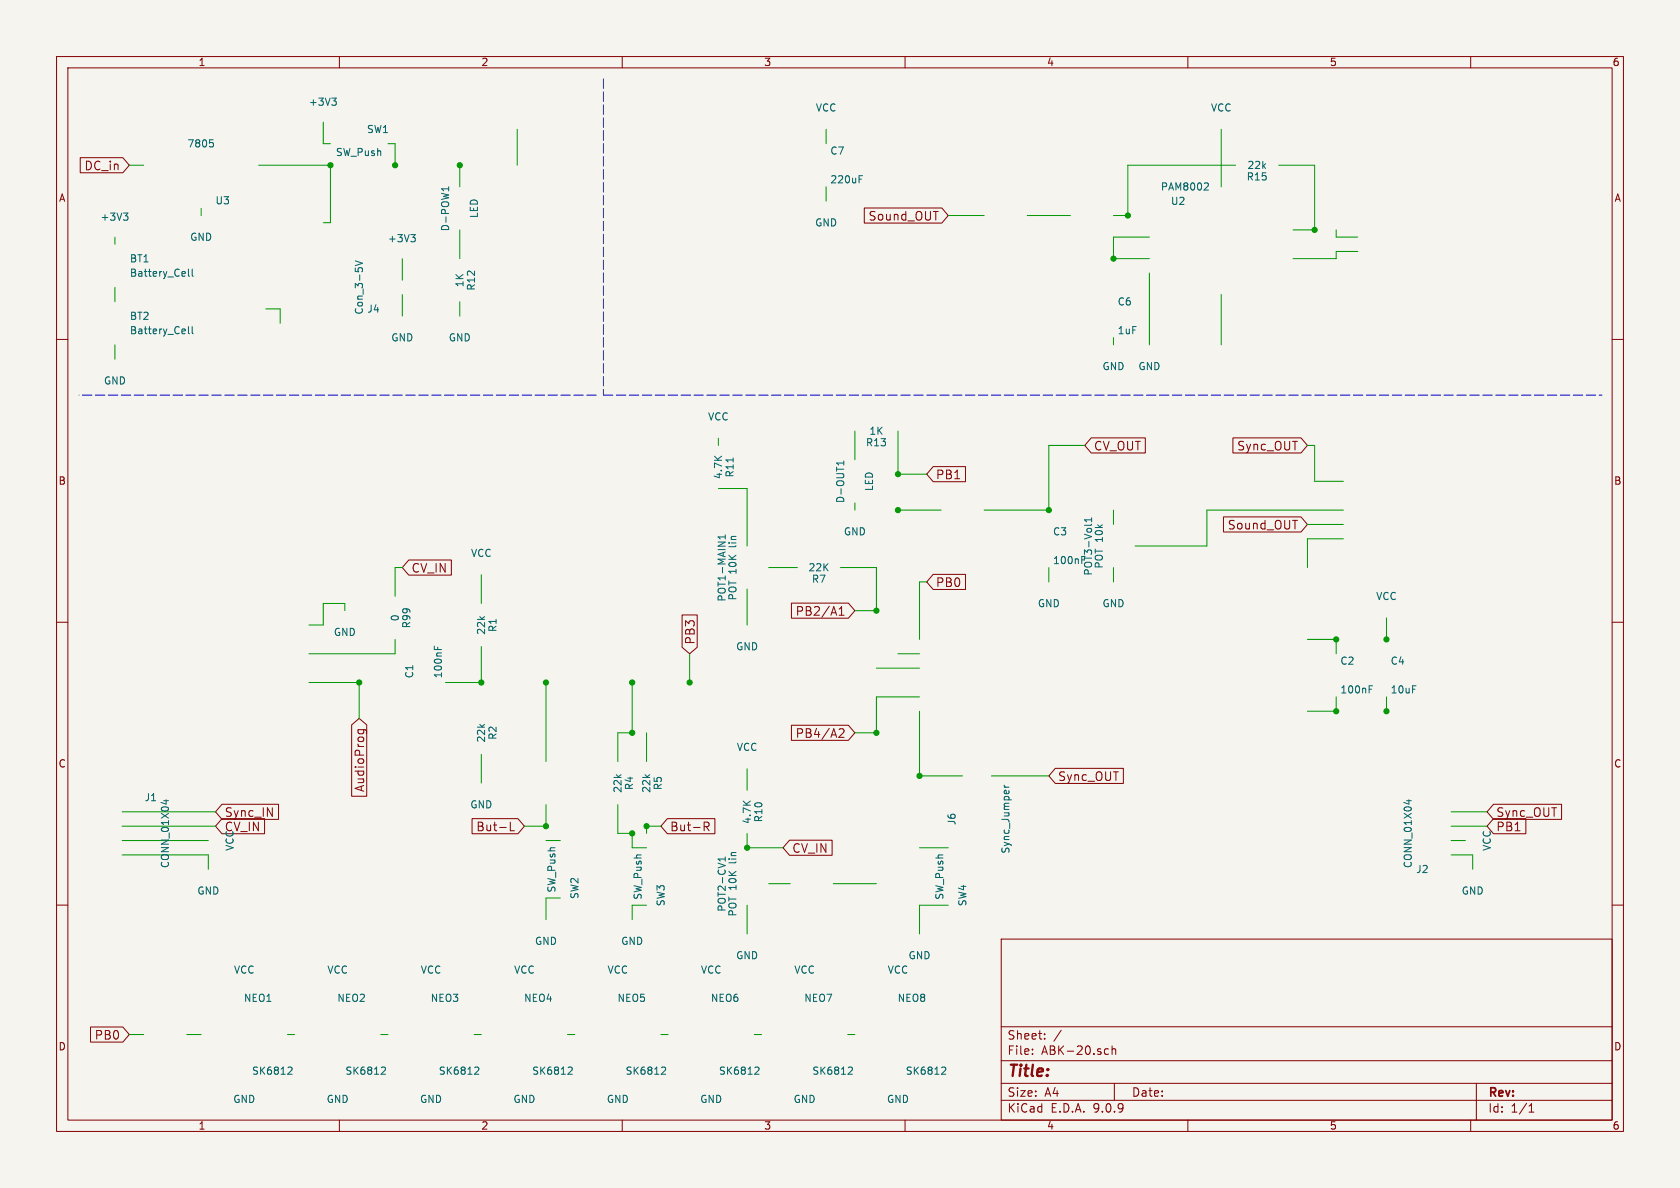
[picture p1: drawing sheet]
<svg xmlns="http://www.w3.org/2000/svg" width="297mm" height="210mm" viewBox="0 0 297 210" stroke-linecap="round" stroke-linejoin="round" font-family="sans-serif">
<path d="M0 0h297v210h-297z" fill="#f5f4ef" stroke="#f5f4ef" stroke-width=".18"/>
<g fill="none" stroke="#840000" stroke-width=".18">
<path d="M10 10h277v190h-277zM12 12h273v186h-273zM60 10v2M110 10v2M160 10v2M210 10v2M260 10v2M14.2 27.9h7.5l1.2 1.3-1.2 1.3h-7.5zM152.8 36.8h13.7l1.1 1.3-1.1 1.3h-13.7zM10 60h2M192.9 77.4h9.6v2.7h-9.6l-1.1-1.4zM218 77.4h12l1.1 1.3-1.1 1.4h-12z"/>
<path d="M285 60h2M72.3 99h7.5v2.7h-7.5l-1.2-1.4zM165 82.5h5.7v2.7h-5.7l-1.2-1.4zM216.3 91.4h13.7l1.1 1.3-1.1 1.3h-13.7zM10 110h2M120.6 108.7h2.7v5.7l-1.4 1.2-1.3-1.2zM139.9 106.6h10.1l1.1 1.4-1.1 1.3h-10.1zM148.3 108.8h.9M148.3 107.7l.5-.5v1.6M165 101.5h5.7v2.7h-5.7l-1.2-1.3zM285 110h2M62.2 128.1l1.3-1.1 1.3 1.1v12.7h-2.6z"/>
<path d="M63.3 129h1.2l.3 .3-.1 .3M63.4 129v.6M64.2 129v.6M139.9 128.2h10.1l1.1 1.3-1.1 1.4h-10.1zM148.4 128.9l.5-.1 .2 .2 .1 .3-.9 1h.9M186.6 135.8h12v2.7h-12l-1.2-1.3zM39.2 144.7h7.6v2.7h-7.6l-1.1-1.3zM39.2 142.2h10v2.6h-10l-1.1-1.3zM83.5 144.7h8.1l1.1 1.4-1.1 1.3h-8.1zM90.2 145.3v1.6h.7M118 144.7h8.4v2.7h-8.4l-1.2-1.3zM124.5 146.1h.7l.2-.3-.1-.3-.2-.2h-.6v1.6"/>
<path d="M124.9 146.1l.5 .8M139.6 148.5h7.5v2.7h-7.5l-1.2-1.3zM264 144.7h5.8v2.7h-5.8l-1.1-1.3zM264 142.2h12.1v2.6h-12.1l-1.1-1.3zM10 160h2M177 166h108v32h-108zM285 160h2M16 181.5h5.7l1.2 1.4-1.2 1.3h-5.7zM60 198v2M110 198v2M160 198v2M177 194.5h108"/>
<path d="M177 191.5h108M177 187.5h108M177 181.5h108M182.5 186.3v.1M182.5 185.5v.1M184.7 183.6v.1M184.7 182.8v.1M187.6 182.1l-1.3 2M195.5 185.4l.5 .1M196 186.3l-.5 .1M196.6 185.5l.2-.1 .4 .1v.9M196.6 184.9v1.5"/>
<path d="M197 191.5v3M210 198v2M260 198v2M261 191.5v6.5M270.3 196.6h.9M270.3 195.5l.4-.4v1.5"/>
</g>
<path d="M106.7 14v55.9M105.4 69.9h-91.4M106.7 69.9h176.5" fill="none" stroke="#0000c2" stroke-width=".18" stroke-dasharray="1.7 .6"/>
<g fill="none" stroke="#009600" stroke-width=".18">
<path d="M22.9 29.2h2.5M35.6 36.8v1.3M45.7 29.2h12.7v10.2h-1.3M57.1 21.6v3.8h1.3M68.6 25.4h1.2v3.8M81.3 29.2v3.8M91.4 22.9v6.3M146 22.9v2.5M146 33v2.6M167.6 38.1h6.4M181.6 38.1h7.6M215.9 22.9v10.1"/>
<path d="M218.4 29.2h-19v8.9h-2.6M226.1 29.2h6.3v11.4h-3.8M20.3 41.9v1.3M20.3 50.8v2.5M47 54.6h2.5v2.6M71.1 45.7v3.8M71.1 52.1v3.8M81.3 40.6v5.1M81.3 53.3v2.6M196.8 59.7v1.3M203.2 41.9h-6.4v3.8h6.4M203.2 48.3v12.7"/>
<path d="M215.9 52.1v8.9M236.2 40.6v1.3h3.8M240 44.5h-3.8v1.2h-7.6M20.3 61v2.5M127 77.5v1.2M151.1 76.2v5.1M158.7 76.2v7.6h5.1M191.8 78.7h-6.4v11.5h-11.4M231.1 78.7h1.3v6.4h5.1M127 86.4h5.1v10.1M151.1 88.9v1.3M158.7 90.2h7.7"/>
<path d="M196.8 90.2v2.5M231.1 92.7h6.4M237.5 90.2h-24.1v6.3h-12.7M237.5 95.3h-6.4v5M61 108v-1.3h-3.9v3.8h-2.5M69.8 113v2.6h-15.2M71.1 100.3h-1.3v5.1M85.1 114.3v6.4h-6.4M85.1 101.6v5.1M121.9 115.6v5.1M132.1 104.1v6.4M135.9 100.3h5.1"/>
<path d="M148.6 100.3h6.3v7.7h-3.8M154.9 118.1h7.7M158.7 115.6h3.9M163.8 102.9h-1.2v10.1M185.4 100.3v2.6M196.8 100.3v2.6M231.1 113h5.1v2.6M245.1 109.2v3.8M54.6 120.7h8.9v6.3M85.1 133.4v5M96.5 120.7v13.9M111.8 120.7v8.8h-2.6v5.1"/>
<path d="M114.3 129.5v5.1M132.1 135.9v3.8M162.6 125.7v11.5h7.6M162.6 123.2h-7.7v6.3h-3.8M175.3 137.2h10.1M236.2 123.2v2.5h-5.1M245.1 123.2v2.5M21.6 146.1h16.5M21.6 143.5h16.5M21.6 151.1h15.2v2.6M21.6 148.6h15.2M96.5 142.2v3.9h-3.8"/>
<path d="M96.5 148.6h2.6M99.1 158.8h-2.6v3.8M109.2 142.2v5.1h2.6v2.6h2.5M116.8 146.1h-2.5v1.2M132.1 147.3v2.6h6.3M135.9 156.2h3.8M147.3 156.2h7.6M162.6 149.9h5M256.5 146.1h6.4M256.5 143.5h6.4M256.5 148.6h2.6M256.5 151.1h3.8v2.6"/>
<path d="M114.3 160h-2.5v2.6M132.1 160v5.1M167.6 160h-5v5.1M22.9 182.9h2.5M33 182.9h2.6M50.8 182.9h1.3M67.3 182.9h1.3M83.8 182.9h1.3M100.3 182.9h1.3M116.8 182.9h1.3M133.3 182.9h1.3M149.9 182.9h1.2"/>
</g>
<g fill="none" stroke="#006464" stroke-width=".18">
<path d="M58.7 17.3h.7l-.4 .5M59.2 17.8l.2 .3v.3l-.2 .2M21.8 37.7h.8l-.4 .4M22.4 38.1l.2 .3v.3l-.2 .2M37.1 24.7h.6M37.5 25.2l.2 .2v.3l-.2 .3M79.3 33v.7M79.3 33.4h-1.3l.4 .3M151.9 31.7h.4M151.9 31.1h.6M213.4 32.3l.2 .3v.3l-.8 .7h.8M33.3 47.6v1.1l.2 .1"/>
<path d="M33.3 57.7v1.1l.2 .2M34 47.6v1.1l.2 .1M34 57.7v1.1l.2 .2M62.8 46.1l1.3 .4-1.3 .5M72.6 41.5h.8l-.4 .5M73.2 42l.2 .2v.3l-.2 .2M128.2 94.6v.7M128.2 94.9h-1.3l.4 .4M129.6 80.9v.8M149.2 81.5v.7M149.2 81.9h-1.3l.4 .3M191.2 99h.5"/>
<path d="M191.2 98.4h.7M193 92.7l-.2 .2M193 91.5v.8M193 91.9h-1.3l.4 .4M76.8 114.2v.6M77.4 114.4v.4M177.5 139.2h.9M177.5 138.8l.3 .4M242 121.8h.5M242 121.2h.7M28.9 141.5h.9M29.4 141.4v.7"/>
<path d="M128.2 151.5v.7M128.2 151.9h-1.3l.4 .3M248.7 141.5h.8M249.1 141.4v.7M51.1 188.6l.4 .1 .1 .3-.7 .9h.7M67.6 188.6l.4 .1 .1 .3-.7 .9h.7M84.1 188.6l.4 .1 .2 .3-.8 .9h.8M100.6 188.6l.4 .1 .2 .3-.8 .9h.8M117.1 188.6l.5 .1 .1 .3-.8 .9h.8M133.6 188.6l.5 .1 .1 .3-.8 .9h.8M150.2 188.6l.4 .1 .1 .3-.8 .9h.8M166.7 188.6l.4 .1 .1 .3-.8 .9h.8"/>
</g>
<g fill="#009600" stroke="#009600" stroke-width=".18">
<circle cx="154.9" cy="108" r=".46"/>
<circle cx="158.7" cy="83.8" r=".46"/>
<circle cx="132.1" cy="149.9" r=".46"/>
<circle cx="158.7" cy="90.2" r=".46"/>
<circle cx="162.6" cy="137.2" r=".46"/>
<circle cx="245.1" cy="125.7" r=".46"/>
<circle cx="236.2" cy="125.7" r=".46"/>
<circle cx="236.2" cy="113" r=".46"/>
<circle cx="245.1" cy="113" r=".46"/>
<circle cx="196.8" cy="45.7" r=".46"/>
<circle cx="232.4" cy="40.6" r=".46"/>
<circle cx="185.4" cy="90.2" r=".46"/>
<circle cx="199.4" cy="38.1" r=".46"/>
<circle cx="96.5" cy="146.1" r=".46"/>
<circle cx="111.8" cy="120.7" r=".46"/>
<circle cx="121.9" cy="120.7" r=".46"/>
<circle cx="85.1" cy="120.7" r=".46"/>
<circle cx="96.5" cy="120.7" r=".46"/>
<circle cx="111.8" cy="129.5" r=".46"/>
<circle cx="111.8" cy="147.3" r=".46"/>
<circle cx="114.3" cy="146.1" r=".46"/>
<circle cx="154.9" cy="129.5" r=".46"/>
<circle cx="63.5" cy="120.7" r=".46"/>
<circle cx="58.4" cy="29.2" r=".46"/>
<circle cx="69.8" cy="29.2" r=".46"/>
<circle cx="81.3" cy="29.2" r=".46"/>
</g>
<text font-size="2.8" fill="#840000" x="178" y="190.9">Title:</text>
<g font-size="2.1" fill="#840000">
<text x="14.9" y="30.3">DC_in</text>
<text x="153.5" y="39.2">Sound_OUT</text>
<text x="193.3" y="79.8">CV_OUT</text>
<text x="218.7" y="79.8">Sync_OUT</text>
<text x="165.4" y="84.9">PB1</text>
<text x="217" y="93.8">Sound_OUT</text>
<text x="72.6" y="101.4">CV_IN</text>
<text x="165.4" y="104">PB0</text>
<text x="140.6" y="109">PB2/A1</text>
<text x="123" y="114" transform="rotate(-90 123 114)">PB3</text>
<text x="140.6" y="130.6">PB4/A2</text>
<text x="64.6" y="140.1" transform="rotate(-90 64.6 140.1)">AudioProg</text>
<text x="186.9" y="138.3">Sync_OUT</text>
<text x="39.6" y="147.1">CV_IN</text>
<text x="39.6" y="144.6">Sync_IN</text>
<text x="84.1" y="147.1">But-L</text>
<text x="118.4" y="147.1">But-R</text>
<text x="264.4" y="147.1">PB1</text>
<text x="264.4" y="144.6">Sync_OUT</text>
<text x="140" y="151">CV_IN</text>
<text x="16.7" y="184">PB0</text>
<text x="178" y="184">Sheet:</text>
<text x="178" y="186.7">File:</text>
<text x="184.1" y="186.7">ABK-20.sch</text>
<text x="178" y="196.9">KiCad</text>
<text x="178" y="194.1">Size:</text>
<text x="184.7" y="194.1">A4</text>
<text x="185.7" y="196.9">E.D.A.</text>
<text x="193.3" y="196.9">9.0.9</text>
<text x="200" y="194.1">Date:</text>
<text x="263" y="194.3">Rev:</text>
<text x="263" y="196.9">Id:</text>
<text x="267.1" y="196.9">1/1</text>
</g>
<g font-size="1.8" fill="#840000">
<text x="35" y="11.9">1</text>
<text x="85" y="11.9">2</text>
<text x="135" y="11.9">3</text>
<text x="185" y="11.9">4</text>
<text x="235" y="11.9">5</text>
<text x="285" y="11.9">6</text>
<text x="10.3" y="35.9">A</text>
<text x="285.3" y="35.9">A</text>
<text x="10.3" y="85.9">B</text>
<text x="285.3" y="85.9">B</text>
<text x="10.3" y="135.9">C</text>
<text x="285.3" y="135.9">C</text>
<text x="10.3" y="185.9">D</text>
<text x="285.3" y="185.9">D</text>
<text x="35" y="199.9">1</text>
<text x="85" y="199.9">2</text>
<text x="135" y="199.9">3</text>
<text x="185" y="199.9">4</text>
<text x="235" y="199.9">5</text>
<text x="285" y="199.9">6</text>
</g>
<g font-size="1.8" fill="#006464">
<text x="54.5" y="18.9">+3V3</text>
<text x="64.8" y="23.7">SW1</text>
<text x="144.1" y="19.9">VCC</text>
<text x="214" y="19.9">VCC</text>
<text x="33" y="26.3">7805</text>
<text x="59.3" y="27.8">SW_Push</text>
<text x="146.7" y="27.5">C7</text>
<text x="146.7" y="32.6">220uF</text>
<text x="205.1" y="33.9">PAM8002</text>
<text x="220.3" y="32.1">R15</text>
<text x="220.4" y="30.1">22k</text>
<text x="17.7" y="39.2">+3V3</text>
<text x="38" y="36.3">U3</text>
<text x="79.6" y="41" transform="rotate(-90 79.6 41)">D-POW1</text>
<text x="84.7" y="38.7" transform="rotate(-90 84.7 38.7)">LED</text>
<text x="144" y="40.2">GND</text>
<text x="206.9" y="36.4">U2</text>
<text x="22.9" y="46.6">BT1</text>
<text x="33.5" y="42.8">GND</text>
<text x="68.5" y="43">+3V3</text>
<text x="22.9" y="49.1">Battery_Cell</text>
<text x="82.1" y="50.9" transform="rotate(-90 82.1 50.9)">1K</text>
<text x="84.2" y="51.5" transform="rotate(-90 84.2 51.5)">R12</text>
<text x="22.9" y="56.7">BT2</text>
<text x="22.9" y="59.3">Battery_Cell</text>
<text x="64.4" y="55.7" transform="rotate(-90 64.4 55.7)">Con_3-5V</text>
<text x="64.8" y="55.5">J4</text>
<text x="197.5" y="54.2">C6</text>
<text x="197.5" y="59.3">1uF</text>
<text x="69.1" y="60.6">GND</text>
<text x="79.2" y="60.6">GND</text>
<text x="194.8" y="65.6">GND</text>
<text x="201.2" y="65.6">GND</text>
<text x="18.3" y="68.2">GND</text>
<text x="125.1" y="74.5">VCC</text>
<text x="153.6" y="77.1">1K</text>
<text x="153" y="79.1">R13</text>
<text x="127.9" y="84.8" transform="rotate(-90 127.9 84.8)">4.7K</text>
<text x="129.9" y="84.5" transform="rotate(-90 129.9 84.5)">R11</text>
<text x="149.5" y="89" transform="rotate(-90 149.5 89)">D-OUT1</text>
<text x="154.5" y="86.9" transform="rotate(-90 154.5 86.9)">LED</text>
<text x="149.1" y="94.8">GND</text>
<text x="186.1" y="94.8">C3</text>
<text x="83.2" y="98.7">VCC</text>
<text x="130.4" y="96.6" transform="rotate(-90 130.4 96.6)">lin</text>
<text x="142.8" y="101.2">22K</text>
<text x="186.1" y="99.9">100nF</text>
<text x="193.3" y="101.9" transform="rotate(-90 193.3 101.9)">POT3-Vol1</text>
<text x="195.2" y="100.6" transform="rotate(-90 195.2 100.6)">POT 10k</text>
<text x="128.5" y="106.4" transform="rotate(-90 128.5 106.4)">POT1-MAIN1</text>
<text x="130.4" y="106.2" transform="rotate(-90 130.4 106.2)">POT 10K</text>
<text x="143.4" y="103.2">R7</text>
<text x="183.4" y="107.5">GND</text>
<text x="194.8" y="107.5">GND</text>
<text x="243.2" y="106.3">VCC</text>
<text x="58.9" y="112.6">GND</text>
<text x="70.7" y="109.9" transform="rotate(-90 70.7 109.9)">0</text>
<text x="72.7" y="111.2" transform="rotate(-90 72.7 111.2)">R99</text>
<text x="86" y="112.3" transform="rotate(-90 86 112.3)">22k</text>
<text x="88" y="111.8" transform="rotate(-90 88 111.8)">R1</text>
<text x="130" y="115.2">GND</text>
<text x="236.9" y="117.7">C2</text>
<text x="245.8" y="117.7">C4</text>
<text x="73.3" y="120" transform="rotate(-90 73.3 120)">C1</text>
<text x="78.3" y="120" transform="rotate(-90 78.3 120)">100nF</text>
<text x="236.9" y="122.8">100nF</text>
<text x="245.8" y="122.8">10uF</text>
<text x="86" y="131.4" transform="rotate(-90 86 131.4)">22k</text>
<text x="88" y="130.9" transform="rotate(-90 88 130.9)">R2</text>
<text x="130.2" y="132.9">VCC</text>
<text x="25.5" y="141.8">J1</text>
<text x="83.1" y="143.1">GND</text>
<text x="110.1" y="140.3" transform="rotate(-90 110.1 140.3)">22k</text>
<text x="112.1" y="139.8" transform="rotate(-90 112.1 139.8)">R4</text>
<text x="115.2" y="140.3" transform="rotate(-90 115.2 140.3)">22k</text>
<text x="117.2" y="139.8" transform="rotate(-90 117.2 139.8)">R5</text>
<text x="132.9" y="145.8" transform="rotate(-90 132.9 145.8)">4.7K</text>
<text x="135" y="145.5" transform="rotate(-90 135 145.5)">R10</text>
<text x="169.1" y="146" transform="rotate(-90 169.1 146)">J6</text>
<text x="30.1" y="153.6" transform="rotate(-90 30.1 153.6)">CONN_01X04</text>
<text x="41.5" y="150.5" transform="rotate(-90 41.5 150.5)">VCC</text>
<text x="130.4" y="152.5" transform="rotate(-90 130.4 152.5)">lin</text>
<text x="178.7" y="151" transform="rotate(-90 178.7 151)">Sync_Jumper</text>
<text x="249.8" y="153.6" transform="rotate(-90 249.8 153.6)">CONN_01X04</text>
<text x="250.3" y="154.5">J2</text>
<text x="263.8" y="150.5" transform="rotate(-90 263.8 150.5)">VCC</text>
<text x="34.8" y="158.3">GND</text>
<text x="98.4" y="157.9" transform="rotate(-90 98.4 157.9)">SW_Push</text>
<text x="102.5" y="159" transform="rotate(-90 102.5 159)">SW2</text>
<text x="113.6" y="159.2" transform="rotate(-90 113.6 159.2)">SW_Push</text>
<text x="117.7" y="160.3" transform="rotate(-90 117.7 160.3)">SW3</text>
<text x="128.5" y="161.3" transform="rotate(-90 128.5 161.3)">POT2-CV1</text>
<text x="167" y="159.2" transform="rotate(-90 167 159.2)">SW_Push</text>
<text x="171" y="160.3" transform="rotate(-90 171 160.3)">SW4</text>
<text x="258.3" y="158.3">GND</text>
<text x="94.5" y="167.2">GND</text>
<text x="109.7" y="167.2">GND</text>
<text x="130.4" y="162.1" transform="rotate(-90 130.4 162.1)">POT 10K</text>
<text x="41.3" y="172.3">VCC</text>
<text x="57.8" y="172.3">VCC</text>
<text x="74.3" y="172.3">VCC</text>
<text x="90.8" y="172.3">VCC</text>
<text x="107.3" y="172.3">VCC</text>
<text x="123.8" y="172.3">VCC</text>
<text x="130" y="169.8">GND</text>
<text x="140.3" y="172.3">VCC</text>
<text x="156.8" y="172.3">VCC</text>
<text x="160.5" y="169.8">GND</text>
<text x="43" y="177.3">NEO1</text>
<text x="59.5" y="177.3">NEO2</text>
<text x="76" y="177.3">NEO3</text>
<text x="92.6" y="177.3">NEO4</text>
<text x="109.1" y="177.3">NEO5</text>
<text x="125.6" y="177.3">NEO6</text>
<text x="142.1" y="177.3">NEO7</text>
<text x="158.6" y="177.3">NEO8</text>
<text x="44.5" y="190.2">SK6812</text>
<text x="61" y="190.2">SK6812</text>
<text x="77.5" y="190.2">SK6812</text>
<text x="94" y="190.2">SK6812</text>
<text x="110.5" y="190.2">SK6812</text>
<text x="127" y="190.2">SK6812</text>
<text x="143.5" y="190.2">SK6812</text>
<text x="160" y="190.2">SK6812</text>
<text x="41.1" y="195.2">GND</text>
<text x="57.7" y="195.2">GND</text>
<text x="74.2" y="195.2">GND</text>
<text x="90.7" y="195.2">GND</text>
<text x="107.2" y="195.2">GND</text>
<text x="123.7" y="195.2">GND</text>
<text x="140.2" y="195.2">GND</text>
<text x="156.7" y="195.2">GND</text>
</g>
</svg>
